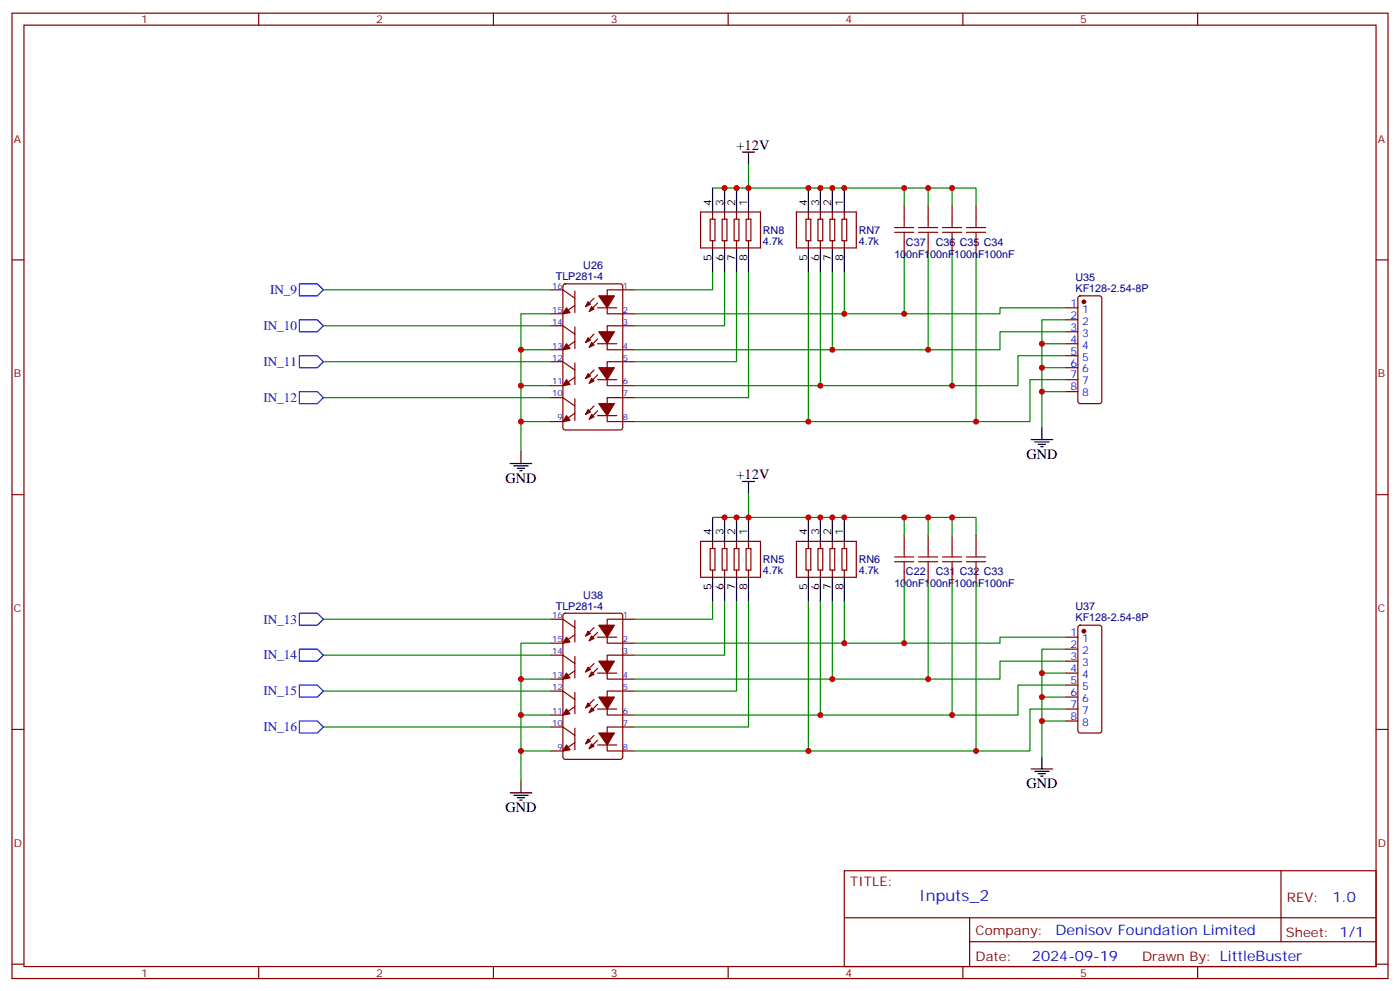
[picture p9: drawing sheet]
<svg xmlns="http://www.w3.org/2000/svg" width="412mm" height="292mm" viewBox="0 0 412 292" stroke-linecap="round" stroke-linejoin="round" font-family="sans-serif">
<g fill="none" stroke="#870000" stroke-width=".35">
<path d="M3.5 3.9h405.4v284.3h-405.4zM7.1 7.4h398.2v277.3h-398.2zM76.2 3.9v3.5M145.3 3.9v3.5M214.5 3.9v3.5M283.6 3.9v3.5M352.8 3.9v3.5M3.5 76.6h3.6M206.4 62.4h17.6v10.6h-17.6zM209.2 64.6h1.4v6.3h-1.4zM209.9 62.4v2.2M209.9 70.9v2.1"/>
<path d="M212.7 64.6h1.4v6.3h-1.4zM213.4 62.4v2.2M213.4 70.9v2.1M216.3 64.6h1.4v6.3h-1.4zM217 62.4v2.2M217 70.9v2.1M219.8 64.6h1.4v6.3h-1.4zM220.5 62.4v2.2M220.5 70.9v2.1M234.6 62.4h17.6v10.6h-17.6zM237.4 64.6h1.4v6.3h-1.4zM238.1 62.4v2.2"/>
<path d="M238.1 70.9v2.1M240.9 64.6h1.5v6.3h-1.5zM241.7 62.4v2.2M241.7 70.9v2.1M244.5 64.6h1.4v6.3h-1.4zM245.2 62.4v2.2M245.2 70.9v2.1M248 64.6h1.4v6.3h-1.4zM248.7 62.4v2.2M248.7 70.9v2.1M266.3 60.7v3.5M266.3 71.3v3.5"/>
<path d="M273.4 60.7v3.5M273.4 71.3v3.5M280.5 60.7v3.5M280.5 71.3v3.5M287.5 60.7v3.5M287.5 71.3v3.5M405.3 76.6h3.6M162.3 96h3.5l3.5 2.4M162.3 85.4h3.5l3.5 2.4M166 83.8l.5-.2h16.2l.7 .4v41.9l-.4 .7h-16.5l-.6-.4-.1-41.9zM169.3 85.7v6.4M169.3 96.3v6.4"/>
<path d="M169.3 90l-3.5 2.4h-3.5M175 98.4l-2.5 2.5M175 87.8l-2.5 2.5M176 99.8l-2.4 2.5M176 90.7h5.7M176 89.3l-2.4 2.4M187 96h-8.1v7h8.1M187 85.4h-8.1v7h8.1M314 90.7h3.5M314 94.2h3.5M314 97.7h3.5M317.7 87.3l.5-.2h5.6l.5 .2 .3 .5v30.4l-.3 .5-.5 .2h-5.6l-.5-.2-.2-.5v-30.4z"/>
<path d="M162.3 117.1h3.5l3.5 2.5M162.3 106.5h3.5l3.5 2.5M169.3 106.9v6.3M169.3 117.5v6.3M169.3 111.1l-3.5 2.5h-3.5M169.3 100.5l-3.5 2.5h-3.5M175 119.6l-2.5 2.5M175 109l-2.5 2.5M176 111.8h5.7M176 110.4l-2.4 2.5M176 101.2h5.7M187 117.1h-8.1v7.1h8.1"/>
<path d="M187 106.5h-8.1v7.1h8.1M314 111.8h3.5M314 101.2h3.5M314 104.8h3.5M314 108.3h3.5M314 115.4h3.5M169.3 121.7l-3.5 2.5h-3.5M176 122.4h5.7M176 121l-2.4 2.5M3.5 145.7h3.6M206.4 159.5h17.6v10.5h-17.6zM209.9 159.5v2.1"/>
<path d="M213.4 159.5v2.1M217 159.5v2.1M220.5 159.5v2.1M234.6 159.5h17.6v10.5h-17.6zM238.1 159.5v2.1M241.7 159.5v2.1M245.2 159.5v2.1M248.7 159.5v2.1M266.3 157.7v3.5M273.4 157.7v3.5M280.5 157.7v3.5M287.5 157.7v3.5"/>
<path d="M405.3 145.7h3.6M209.2 161.6h1.4v6.3h-1.4zM209.9 167.9v2.1M212.7 161.6h1.4v6.3h-1.4zM213.4 167.9v2.1M216.3 161.6h1.4v6.3h-1.4zM217 167.9v2.1M219.8 161.6h1.4v6.3h-1.4zM220.5 167.9v2.1M237.4 161.6h1.4v6.3h-1.4zM238.1 167.9v2.1M240.9 161.6h1.5v6.3h-1.5z"/>
<path d="M241.7 167.9v2.1M244.5 161.6h1.4v6.3h-1.4zM245.2 167.9v2.1M248 161.6h1.4v6.3h-1.4zM248.7 167.9v2.1M266.3 168.3v3.5M273.4 168.3v3.5M280.5 168.3v3.5M287.5 168.3v3.5M162.3 193h3.5l3.5 2.4M162.3 182.4h3.5l3.5 2.5M166 180.8l.5-.2h16.2l.7 .5v41.9l-.4 .6-16.5 .1-.6-.5-.1-41.9z"/>
<path d="M169.3 182.7v6.4M169.3 193.3v6.4M169.3 197.6l-3.5 2.4h-3.5M169.3 187l-3.5 2.4h-3.5M175 195.4l-2.5 2.5M175 184.9l-2.5 2.4M176 187.7h5.7M176 198.3h5.7M176 196.9l-2.4 2.4M176 186.3l-2.4 2.4M187 193h-8.1v7h8.1M187 182.4h-8.1v7h8.1"/>
<path d="M314 187.7h3.5M314 191.2h3.5M314 194.7h3.5M314 198.3h3.5M317.7 184.4l.5-.2h5.6l.5 .2 .3 .5v30.3l-.3 .5-.5 .2h-5.6l-.5-.2-.2-.5v-30.3zM3.5 214.8h3.6M162.3 214.1h3.5l3.5 2.5M162.3 203.6h3.5l3.5 2.4M169.3 203.9v6.4M169.3 214.5v6.3M169.3 218.7l-3.5 2.5h-3.5M169.3 208.1l-3.5 2.5h-3.5"/>
<path d="M175 216.6l-2.5 2.5M175 206l-2.5 2.5M176 208.8h5.7M176 219.4h5.7M176 218l-2.4 2.5M176 207.4l-2.4 2.5M187 214.1h-8.1v7.1h8.1M187 203.6h-8.1v7h8.1M314 201.8h3.5M314 205.3h3.5M314 208.8h3.5M314 212.4h3.5"/>
<path d="M405.3 214.8h3.6M248.7 256.5h156.6v28.2h-156.6zM377.3 256.5v20.9M248.7 270.3h156.5M285.6 277.4h119.6M285.6 270.3v14.1M3.5 284h3.6M76.2 284.7v3.5M145.3 284.7v3.5M214.5 284.7v3.5M283.6 284.7v3.5M352.8 284.7v3.5"/>
<path d="M405.3 284h3.6"/>
</g>
<g fill="none" stroke="#008700" stroke-width=".35">
<path d="M220.5 55.4h67v5.3M220.5 48.3v7.1h-10.6M266.3 55.4v5.3M273.4 55.4v5.3M280.5 55.4v5.3M266.3 74.8v17.6M273.4 74.8v28.2M280.5 74.8v38.8M287.5 74.8v49.4M95.2 85.4h67.1M95.2 96h67.1M162.3 92.4h-8.8v10.6"/>
<path d="M209.9 80.1v5.3h-22.9M213.4 80.1v15.9h-26.4M217 80.1v26.4h-30M220.5 80.1v37h-33.5M238.1 80.1v44.1M241.7 80.1v33.5M245.2 80.1v22.9M248.7 80.1v12.3M314 97.7h-19.4v5.3h-107.6M314 90.7h-19.4v1.7h-107.6M314 94.2h-7.1v7h7.1M95.2 117.1h67.1"/>
<path d="M95.2 106.5h67.1M162.3 103h-8.8v10.6M162.3 113.6h-8.8v10.6M306.9 108.3v7.1h7.1M306.9 101.2v7.1h7.1M306.9 115.4v10.5M314 111.8h-10.6v12.4h-116.4M314 104.8h-14.1v8.8h-112.9M162.3 124.2h-8.8v8.8M220.5 145.3v7.1h-10.6M220.5 152.4h67v5.3M266.3 152.4v5.3"/>
<path d="M273.4 152.4v5.3M280.5 152.4v5.3M209.9 177.1v5.3h-22.9M213.4 177.1v15.9h-26.4M217 177.1v26.5h-30M220.5 177.1v37h-33.5M238.1 177.1v44.1M241.7 177.1v33.5M245.2 177.1v22.9M248.7 177.1v12.3M266.3 171.8v17.6M273.4 171.8v28.2"/>
<path d="M280.5 171.8v38.8M287.5 171.8v49.4M95.2 193h67.1M95.2 182.4h67.1M162.3 189.4h-8.8v10.6M306.9 198.3v7h7.1M314 191.2h-7.1v7.1h7.1M314 187.7h-19.4v1.7h-107.6M314 194.7h-19.4v5.3h-107.6M95.2 203.6h67.1M95.2 214.1h67.1M162.3 210.6h-8.8v10.6"/>
<path d="M162.3 200h-8.8v10.6M306.9 205.3v7.1h7.1M306.9 212.4v10.6M314 201.8h-14.1v8.8h-112.9M314 208.8h-10.6v12.4h-116.4M162.3 221.2h-8.8v8.8"/>
</g>
<g fill="none" stroke="#000" stroke-width=".35">
<path d="M209.9 55.4v7M213.4 55.4v7M217 55.4v7M218.7 44.8h3.5M220.5 44.8v3.5M220.5 55.4v7M238.1 55.4v7M241.7 55.4v7M245.2 55.4v7M248.7 55.4v7M209.9 73v7.1M213.4 73v7.1"/>
<path d="M217 73v7.1M220.5 73v7.1M238.1 73v7.1M241.7 73v7.1M245.2 73v7.1M248.7 73v7.1M150.3 136.5h6.3M151.3 137.2h4.3M152.4 137.9h2.1M153.1 138.6h.7M153.5 133v3.5M303.7 129.5h6.4"/>
<path d="M304.8 130.2h4.2M305.9 130.9h2.1M306.6 131.6h.7M306.9 125.9v3.6M209.9 152.4v7.1M213.4 152.4v7.1M217 152.4v7.1M218.7 141.8h3.5M220.5 141.8v3.5M220.5 152.4v7.1M238.1 152.4v7.1M241.7 152.4v7.1"/>
<path d="M245.2 152.4v7.1M248.7 152.4v7.1M209.9 170v7.1M213.4 170v7.1M217 170v7.1M220.5 170v7.1M238.1 170v7.1M241.7 170v7.1M245.2 170v7.1M248.7 170v7.1M150.3 233.5h6.3M151.3 234.2h4.3"/>
<path d="M152.4 235h2.1M153.1 235.7h.7M153.5 230v3.5M303.7 226.5h6.4M304.8 227.2h4.2M305.9 227.9h2.1M306.6 228.6h.7M306.9 223v3.5"/>
</g>
<path d="M88.2 83.6h5.3l1.7 1.8-1.7 1.7h-5.3zM88.2 94.2h5.3l1.7 1.8-1.7 1.7h-5.3zM88.2 104.8h5.3l1.7 1.7-1.7 1.8h-5.3zM88.2 115.4h5.3l1.7 1.7-1.7 1.8h-5.3zM88.2 191.2h5.3l1.7 1.8-1.7 1.7h-5.3zM88.2 180.6h5.3l1.7 1.8-1.7 1.8h-5.3zM88.2 212.4h5.3l1.7 1.7-1.7 1.8h-5.3zM88.2 201.8h5.3l1.7 1.8-1.7 1.7h-5.3z" fill="none" stroke="#00f" stroke-width=".35"/>
<g fill="#870000" stroke="#870000" stroke-width=".35">
<path d="M176.4 118.9h4.6l-2.1 3.5z"/>
<path d="M173.2 120.7l.7 .7-1.4 .7z"/>
<path d="M174.3 122.1l.7 .7-1.4 .7z"/>
<path d="M166.9 122.4l1 1.4-2.1 .4z"/>
<path d="M176.4 108.3h4.6l-2.1 3.5z"/>
<path d="M173.2 110.1l.7 .7-1.4 .7z"/>
<path d="M174.3 111.5l.7 .7-1.4 .7z"/>
<path d="M166.9 111.8l1 1.4-2.1 .4z"/>
<path d="M176.4 97.7h4.6l-2.1 3.5z"/>
<path d="M173.2 99.5l.7 .7-1.4 .7z"/>
<path d="M174.3 100.9l.7 .7-1.4 .7z"/>
<path d="M166.9 101.2l1 1.5-2.1 .3z"/>
<path d="M176.4 87.1h4.6l-2.1 3.6z"/>
<path d="M173.2 88.9l.7 .7-1.4 .7z"/>
<path d="M174.3 90.3l.7 .7-1.4 .7z"/>
<path d="M166.9 90.7l1 1.4-2.1 .3z"/>
<path d="M176.4 215.9h4.6l-2.1 3.5z"/>
<path d="M173.2 217.7l.7 .7-1.4 .7z"/>
<path d="M174.3 219.1l.7 .7-1.4 .7z"/>
<path d="M166.9 219.4l1 1.4-2.1 .4z"/>
<path d="M176.4 205.3h4.6l-2.1 3.5z"/>
<path d="M173.2 207.1l.7 .7-1.4 .7z"/>
<path d="M174.3 208.5l.7 .7-1.4 .7z"/>
<path d="M166.9 208.8l1 1.5-2.1 .3z"/>
<path d="M176.4 194.7h4.6l-2.1 3.6z"/>
<path d="M173.2 196.5l.7 .7-1.4 .7z"/>
<path d="M174.3 197.9l.7 .7-1.4 .7z"/>
<path d="M166.9 198.3l1 1.4-2.1 .3z"/>
<path d="M176.4 184.2h4.6l-2.1 3.5z"/>
<path d="M173.2 185.9l.7 .7-1.4 .7z"/>
<path d="M174.3 187.3l.7 .7-1.4 .7z"/>
<path d="M166.9 187.7l1 1.4-2.1 .3z"/>
<circle cx="319.3" cy="88.9" r=".53"/>
<circle cx="319.3" cy="185.9" r=".53"/>
</g>
<g fill="none" stroke="#a10000" stroke-width=".35">
<path d="M263.5 67h5.7M263.5 68.4h5.7M266.3 64.2v2.8M266.3 68.4v2.9M270.6 67h5.6M270.6 68.4h5.6M273.4 64.2v2.8M273.4 68.4v2.9M277.6 67h5.7M277.6 68.4h5.7M280.5 64.2v2.8M280.5 68.4v2.9"/>
<path d="M284.7 67h5.6M284.7 68.4h5.6M287.5 64.2v2.8M287.5 68.4v2.9M263.5 164h5.7M263.5 165.5h5.7M266.3 161.2v2.8M266.3 165.5v2.8M270.6 164h5.6M270.6 165.5h5.6M273.4 161.2v2.8M273.4 165.5v2.8"/>
<path d="M277.6 164h5.7M277.6 165.5h5.7M280.5 161.2v2.8M280.5 165.5v2.8M284.7 164h5.6M284.7 165.5h5.6M287.5 161.2v2.8M287.5 165.5v2.8"/>
</g>
<g fill="#c00">
<circle cx="153.5" cy="103" r=".88"/>
<circle cx="153.5" cy="113.6" r=".88"/>
<circle cx="153.5" cy="124.2" r=".88"/>
<circle cx="153.5" cy="221.2" r=".88"/>
<circle cx="153.5" cy="210.6" r=".88"/>
<circle cx="153.5" cy="200" r=".88"/>
<circle cx="306.9" cy="198.3" r=".88"/>
<circle cx="306.9" cy="205.3" r=".88"/>
<circle cx="220.5" cy="152.4" r=".88"/>
<circle cx="217" cy="152.4" r=".88"/>
<circle cx="213.4" cy="152.4" r=".88"/>
<circle cx="245.2" cy="152.4" r=".88"/>
<circle cx="241.7" cy="152.4" r=".88"/>
<circle cx="238.1" cy="152.4" r=".88"/>
<circle cx="248.7" cy="152.4" r=".88"/>
<circle cx="266.3" cy="152.4" r=".88"/>
<circle cx="273.4" cy="152.4" r=".88"/>
<circle cx="280.5" cy="152.4" r=".88"/>
<circle cx="266.3" cy="189.4" r=".88"/>
<circle cx="273.4" cy="200" r=".88"/>
<circle cx="280.5" cy="210.6" r=".88"/>
<circle cx="287.5" cy="221.2" r=".88"/>
<circle cx="306.9" cy="212.4" r=".88"/>
<circle cx="238.1" cy="221.2" r=".88"/>
<circle cx="241.7" cy="210.6" r=".88"/>
<circle cx="245.2" cy="200" r=".88"/>
<circle cx="248.7" cy="189.4" r=".88"/>
<circle cx="248.7" cy="92.4" r=".88"/>
<circle cx="245.2" cy="103" r=".88"/>
<circle cx="241.7" cy="113.6" r=".88"/>
<circle cx="238.1" cy="124.2" r=".88"/>
<circle cx="306.9" cy="115.4" r=".88"/>
<circle cx="287.5" cy="124.2" r=".88"/>
<circle cx="280.5" cy="113.6" r=".88"/>
<circle cx="273.4" cy="103" r=".88"/>
<circle cx="266.3" cy="92.4" r=".88"/>
<circle cx="280.5" cy="55.4" r=".88"/>
<circle cx="273.4" cy="55.4" r=".88"/>
<circle cx="266.3" cy="55.4" r=".88"/>
<circle cx="248.7" cy="55.4" r=".88"/>
<circle cx="238.1" cy="55.4" r=".88"/>
<circle cx="241.7" cy="55.4" r=".88"/>
<circle cx="245.2" cy="55.4" r=".88"/>
<circle cx="213.4" cy="55.4" r=".88"/>
<circle cx="217" cy="55.4" r=".88"/>
<circle cx="220.5" cy="55.4" r=".88"/>
<circle cx="306.9" cy="108.3" r=".88"/>
<circle cx="306.9" cy="101.2" r=".88"/>
</g>
<text font-size="4.6" fill="#00f" x="270.8" y="265.5">Inputs_2</text>
<g font-size="4.2">
<text x="217" y="44.1">+12V</text>
<text x="302.3" y="135.1">GND</text>
<text x="148.9" y="142.2">GND</text>
<text x="217" y="141.1">+12V</text>
<text x="302.3" y="232.1">GND</text>
<text x="148.9" y="239.2">GND</text>
</g>
<g font-size="4.2" fill="#00f">
<text x="392.5" y="265.7">1.0</text>
<text x="310.9" y="275.3">Denisov Foundation Limited</text>
<text x="304" y="283.1">2024-09-19</text>
</g>
<g font-size="3.9" fill="#00f">
<text x="79.5" y="86.6">IN_9</text>
<text x="77.6" y="97.2">IN_10</text>
<text x="77.6" y="107.8">IN_11</text>
<text x="77.6" y="118.4">IN_12</text>
<text x="77.6" y="183.7">IN_13</text>
<text x="77.6" y="194.2">IN_14</text>
<text x="77.6" y="204.8">IN_15</text>
<text x="77.6" y="215.4">IN_16</text>
</g>
<g font-size="3.9" fill="#800">
<text x="250.5" y="261.1">TITLE:</text>
<text x="379.1" y="265.7">REV:</text>
<text x="287.4" y="275.3">Company:</text>
<text x="378.7" y="275.9">Sheet: 1/1</text>
<text x="287.4" y="282.9">Date:</text>
<text x="336.4" y="283">Drawn By: LittleBuster</text>
</g>
<g font-size="3.2" fill="#800">
<text x="41.6" y="6.9">1</text>
<text x="110.8" y="6.9">2</text>
<text x="179.9" y="6.9">3</text>
<text x="249.1" y="6.9">4</text>
<text x="318.2" y="6.9">5</text>
<text x="4.1" y="42">A</text>
<text x="405.9" y="42">A</text>
<text x="4.1" y="111.1">B</text>
<text x="405.9" y="111.1">B</text>
<text x="4.1" y="180.3">C</text>
<text x="405.9" y="180.3">C</text>
<text x="4.1" y="249.4">D</text>
<text x="405.9" y="249.4">D</text>
<text x="41.6" y="287.7">1</text>
<text x="110.8" y="287.7">2</text>
<text x="179.9" y="287.7">3</text>
<text x="249.1" y="287.7">4</text>
<text x="318.2" y="287.7">5</text>
</g>
<g font-size="3.2">
<text x="209.5" y="60.7" transform="rotate(-90 209.5 60.7)">4</text>
<text x="213.1" y="60.7" transform="rotate(-90 213.1 60.7)">3</text>
<text x="216.6" y="60.7" transform="rotate(-90 216.6 60.7)">2</text>
<text x="220.1" y="60.7" transform="rotate(-90 220.1 60.7)">1</text>
<text x="237.8" y="60.7" transform="rotate(-90 237.8 60.7)">4</text>
<text x="241.3" y="60.7" transform="rotate(-90 241.3 60.7)">3</text>
<text x="244.8" y="60.7" transform="rotate(-90 244.8 60.7)">2</text>
<text x="248.4" y="60.7" transform="rotate(-90 248.4 60.7)">1</text>
<text x="209.5" y="76.8" transform="rotate(-90 209.5 76.8)">5</text>
<text x="213.1" y="76.8" transform="rotate(-90 213.1 76.8)">6</text>
<text x="216.6" y="76.8" transform="rotate(-90 216.6 76.8)">7</text>
<text x="220.1" y="76.8" transform="rotate(-90 220.1 76.8)">8</text>
<text x="237.8" y="76.8" transform="rotate(-90 237.8 76.8)">5</text>
<text x="241.3" y="76.8" transform="rotate(-90 241.3 76.8)">6</text>
<text x="244.8" y="76.8" transform="rotate(-90 244.8 76.8)">7</text>
<text x="248.4" y="76.8" transform="rotate(-90 248.4 76.8)">8</text>
<text x="209.5" y="157.7" transform="rotate(-90 209.5 157.7)">4</text>
<text x="213.1" y="157.7" transform="rotate(-90 213.1 157.7)">3</text>
<text x="216.6" y="157.7" transform="rotate(-90 216.6 157.7)">2</text>
<text x="220.1" y="157.7" transform="rotate(-90 220.1 157.7)">1</text>
<text x="237.8" y="157.7" transform="rotate(-90 237.8 157.7)">4</text>
<text x="241.3" y="157.7" transform="rotate(-90 241.3 157.7)">3</text>
<text x="244.8" y="157.7" transform="rotate(-90 244.8 157.7)">2</text>
<text x="248.4" y="157.7" transform="rotate(-90 248.4 157.7)">1</text>
<text x="209.5" y="173.8" transform="rotate(-90 209.5 173.8)">5</text>
<text x="213.1" y="173.8" transform="rotate(-90 213.1 173.8)">6</text>
<text x="216.6" y="173.8" transform="rotate(-90 216.6 173.8)">7</text>
<text x="220.1" y="173.8" transform="rotate(-90 220.1 173.8)">8</text>
<text x="237.8" y="173.8" transform="rotate(-90 237.8 173.8)">5</text>
<text x="241.3" y="173.8" transform="rotate(-90 241.3 173.8)">6</text>
<text x="244.8" y="173.8" transform="rotate(-90 244.8 173.8)">7</text>
<text x="248.4" y="173.8" transform="rotate(-90 248.4 173.8)">8</text>
</g>
<g font-size="3.2" fill="#000080">
<text x="224.7" y="68.9">RN8</text>
<text x="252.9" y="68.9">RN7</text>
<text x="224.7" y="72">4.7k</text>
<text x="252.9" y="72">4.7k</text>
<text x="263.4" y="75.9">100nF100nF</text>
<text x="266.9" y="72.4">C37</text>
<text x="275.7" y="72.4">C36 C35 C34</text>
<text x="281.1" y="75.9">100nF100nF</text>
<text x="163.7" y="82.6">TLP281-4</text>
<text x="171.8" y="79.4">U26</text>
<text x="316.8" y="82.8">U35</text>
<text x="316.8" y="85.9">KF128-2.54-8P</text>
<text x="224.7" y="165.9">RN5</text>
<text x="252.9" y="165.9">RN6</text>
<text x="224.7" y="169">4.7k</text>
<text x="252.9" y="169">4.7k</text>
<text x="263.4" y="172.9">100nF100nF</text>
<text x="266.9" y="169.4">C22</text>
<text x="275.7" y="169.4">C31 C32 C33</text>
<text x="281.1" y="172.9">100nF100nF</text>
<text x="163.7" y="179.6">TLP281-4</text>
<text x="171.8" y="176.4">U38</text>
<text x="316.8" y="179.8">U37</text>
<text x="316.8" y="183">KF128-2.54-8P</text>
</g>
<g font-size="3.2" fill="#00f">
<text x="315.3" y="90.3">1</text>
<text x="315.3" y="93.8">2</text>
<text x="318.8" y="92.1">1</text>
<text x="318.8" y="95.6">2</text>
<text x="315.3" y="97.4">3</text>
<text x="315.3" y="100.9">4</text>
<text x="318.8" y="99.1">3</text>
<text x="315.3" y="104.4">5</text>
<text x="315.3" y="108">6</text>
<text x="318.8" y="102.7">4</text>
<text x="318.8" y="106.2">5</text>
<text x="315.3" y="111.5">7</text>
<text x="318.8" y="109.7">6</text>
<text x="318.8" y="113.2">7</text>
<text x="315.3" y="115">8</text>
<text x="318.8" y="116.8">8</text>
<text x="315.3" y="187.3">1</text>
<text x="315.3" y="190.9">2</text>
<text x="318.8" y="189.1">1</text>
<text x="315.3" y="194.4">3</text>
<text x="315.3" y="197.9">4</text>
<text x="318.8" y="192.6">2</text>
<text x="318.8" y="196.1">3</text>
<text x="315.3" y="201.4">5</text>
<text x="318.8" y="199.7">4</text>
<text x="318.8" y="203.2">5</text>
<text x="315.3" y="205">6</text>
<text x="315.3" y="208.5">7</text>
<text x="318.8" y="206.7">6</text>
<text x="315.3" y="212">8</text>
<text x="318.8" y="210.3">7</text>
<text x="318.8" y="213.8">8</text>
</g>
<g font-size="2.5" fill="#00f">
<text x="162.7" y="85">16</text>
<text x="183.4" y="85">1</text>
<text x="162.7" y="95.6">14</text>
<text x="162.7" y="92.1">15</text>
<text x="183.4" y="95.6">3</text>
<text x="183.4" y="92.1">2</text>
<text x="162.7" y="106.2">12</text>
<text x="162.7" y="102.7">13</text>
<text x="183.4" y="106.2">5</text>
<text x="183.4" y="102.7">4</text>
<text x="162.7" y="113.2">11</text>
<text x="183.4" y="113.2">6</text>
<text x="162.7" y="116.8">10</text>
<text x="183.4" y="116.8">7</text>
<text x="164.2" y="123.8">9</text>
<text x="183.4" y="123.8">8</text>
<text x="162.7" y="182">16</text>
<text x="183.4" y="182">1</text>
<text x="162.7" y="189.1">15</text>
<text x="183.4" y="189.1">2</text>
<text x="162.7" y="192.6">14</text>
<text x="183.4" y="192.6">3</text>
<text x="162.7" y="203.2">12</text>
<text x="162.7" y="199.7">13</text>
<text x="183.4" y="203.2">5</text>
<text x="183.4" y="199.7">4</text>
<text x="162.7" y="213.8">10</text>
<text x="162.7" y="210.3">11</text>
<text x="183.4" y="213.8">7</text>
<text x="183.4" y="210.3">6</text>
<text x="164.2" y="220.8">9</text>
<text x="183.4" y="220.8">8</text>
</g>
</svg>
